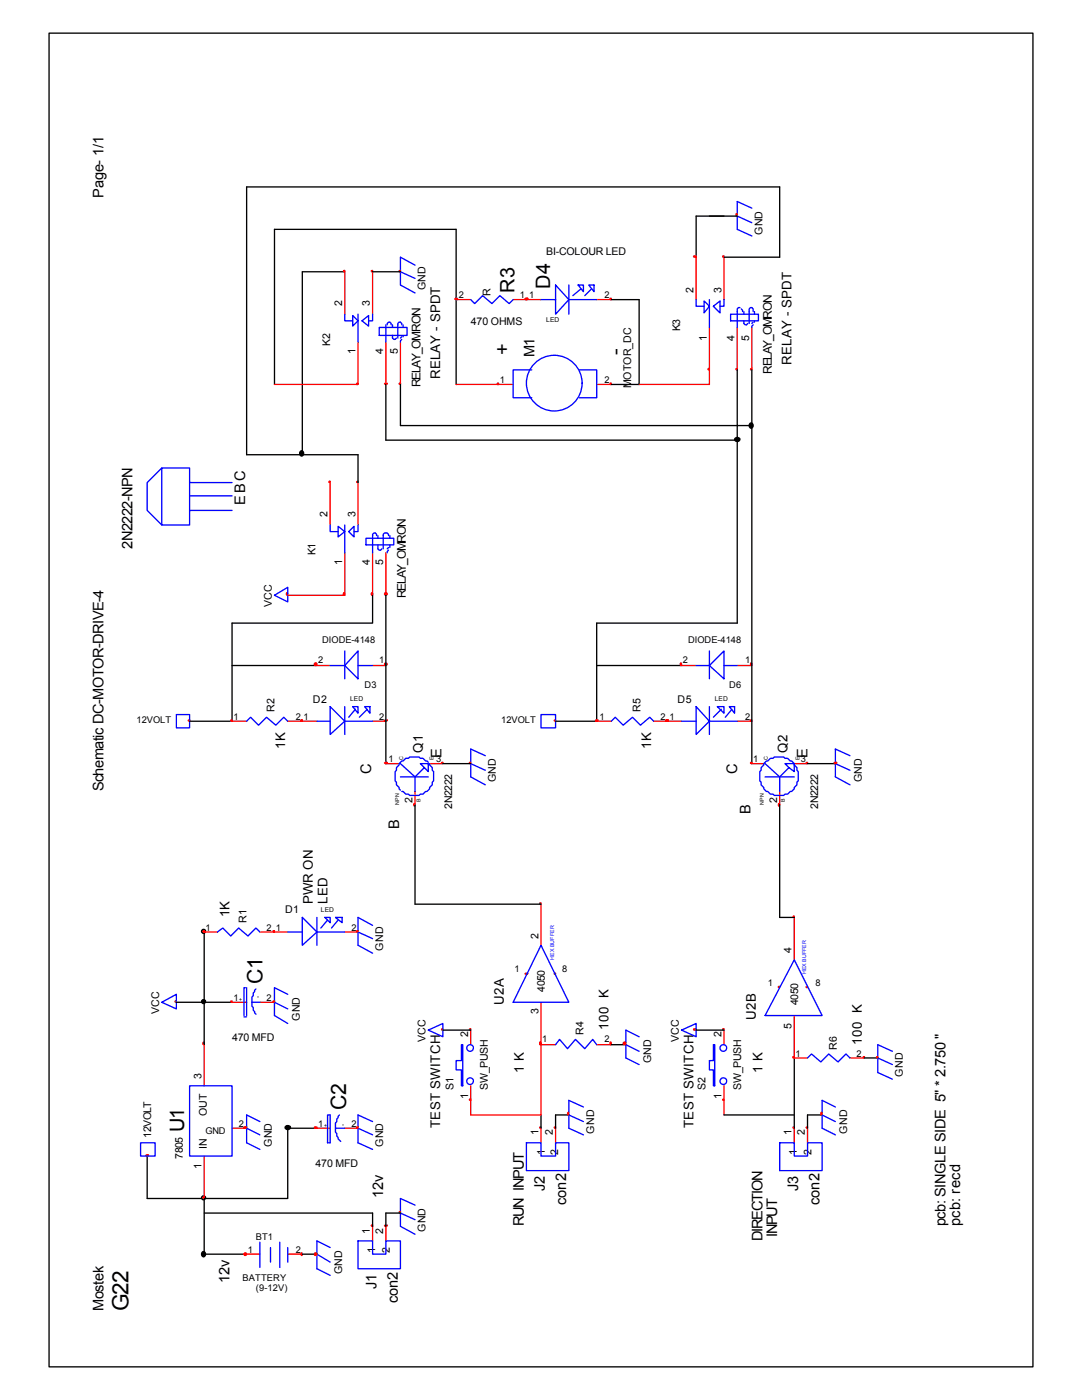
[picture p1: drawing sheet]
<svg xmlns="http://www.w3.org/2000/svg" width="216mm" height="279mm" viewBox="0 0 216 279" stroke-linecap="round" stroke-linejoin="round" font-family="sans-serif">
<g fill="none" stroke="#000" stroke-width=".26">
<path d="M9.8 6.6h196.3v266.2h-196.3zM68.8 54.2h-8.5v36.6M74.3 54.2h5.6M122 59.8h5.5v16.9h-5.5M144.5 51.3h11.1v-14h-106.4v53.5h22.2v5.5M147.1 43.1h-8.2v8.2M54.8 76.7v-30.9h36.2v30.9M77 76.7v11.1h70.1M147.1 73.8v50.6h-28v19.5h-8.2M150 73.8v11.1h-70.1v-8.2M150 84.9v67.5M74.3 118.8v5.6h-28v19.5h-8.5"/>
<path d="M77 118.8v33.6M46.3 132.8h16.9M119.1 132.8h16.9M88.4 152.4h5.5M161.1 152.4h5.6M82.8 160.6v19.8h25.1M155.6 160.6v22.5h2.9M40.7 186v14h-5.5M46.3 200h-5.6v8.5M88.4 205.6h5.5M122 208.5h2.9M138.9 205.6h5.6"/>
<path d="M158.5 211.1v14.1M172.5 211.1h2.7M29.4 230.7v8.5h11.3M40.7 239.2v11.1h8.5M63.2 225.2h-5.8v14h-16.7M107.9 222.5v2.7M113.5 222.5h-2.6v2.7M144.5 222.5h14M164 222.5h-2.9v2.7M40.7 242.1h33.6v2.6M60.3 250.3h2.9M79.9 242.1h-2.9v2.6"/>
</g>
<g fill="#f00" stroke="#f00" stroke-width=".26">
<path d="M29.2 230.5h.4v.1l-.2 .1-.3-.1z"/>
<path d="M35 199.8h.2v.2h-.2z"/>
<path d="M37.6 143.7h.2v.2h-.2z"/>
<path d="M40.5 239l.2-.1v.2h-.2z"/>
<path d="M48.8 224.9h.4v.1l-.3 .2-.2-.2z"/>
<path d="M40.5 208h.1l.1 .2-.1 .3z"/>
<path d="M40.5 185.8l.2-.1v.3h-.2z"/>
<path d="M54.5 185.8l.3-.1-.1 .3h-.2z"/>
<path d="M46.1 199.8h.2v.2h-.2z"/>
<path d="M54.5 199.8h.3l-.1 .2h-.2z"/>
<path d="M46.1 143.7h.2v.2h-.2z"/>
<path d="M60.1 143.7h.2v.2h-.2z"/>
<path d="M60.1 250.1l.1-.1 .1 .3-.1 .3z"/>
<path d="M71.2 185.8l.2-.1v.3h-.2z"/>
<path d="M57.2 118.3h.1l.1 .2-.1 .3z"/>
<path d="M76.8 143.7h.5v.1l-.3 .1-.3-.1z"/>
<path d="M62.8 224.9h.4v.1l-.2 .2-.3-.2z"/>
<path d="M71.2 224.9h.2v.2h-.2z"/>
<path d="M68.6 118.3h.1l.1 .2-.1 .3z"/>
<path d="M65.7 96.1l.2-.1-.1 .3h-.1z"/>
<path d="M71.2 96.1l.2-.1v.3h-.2z"/>
<path d="M74.1 118.3h.1l.1 .2-.1 .3z"/>
<path d="M71.2 76.5h.2v.2h-.2z"/>
<path d="M68.6 54h.2v.2h-.2z"/>
<path d="M74.1 54h.2v.2h-.2z"/>
<path d="M76.8 76.5h.5v.1l-.3 .1-.3-.1z"/>
<path d="M79.7 76.5h.2v.2h-.2z"/>
<path d="M74.1 244.5h.2v.2h-.2z"/>
<path d="M76.8 244.5h.5v.1l-.3 .1-.3-.1z"/>
<path d="M79.7 241.9l.2-.1v.3h-.2z"/>
<path d="M76.8 152.2l.5-.1v.2l-.3 .1-.3-.1z"/>
<path d="M82.6 160.4l.1-.1 .1 .3-.1 .3z"/>
<path d="M88.1 152.2l.3-.1-.1 .3h-.2z"/>
<path d="M79.7 54h.2v.2h-.2z"/>
<path d="M88.1 205.4l.3-.1-.1 .2h-.2z"/>
<path d="M93.7 219.4l.2-.1v.3h-.2z"/>
<path d="M93.7 205.4l.2-.1v.2h-.2z"/>
<path d="M93.7 152.2l.2-.1v.3h-.2z"/>
<path d="M99.3 76.5h.2l-.1 .2h-.1z"/>
<path d="M121.7 76.5h.3l-.1 .2h-.2z"/>
<path d="M104.9 59.6l.4-.1v.2l-.3 .1-.2-.1z"/>
<path d="M90.8 59.6l.5-.1v.2l-.3 .1-.2-.1z"/>
<path d="M107.7 224.9h.2v.2h-.2z"/>
<path d="M110.6 224.9h.3l-.1 .2h-.2z"/>
<path d="M107.7 208h.1l.1 .2-.1 .3z"/>
<path d="M107.7 180.2h.2v.2h-.2z"/>
<path d="M104.9 194.2h.4v.1l-.3 .2-.2-.2z"/>
<path d="M110.6 194.2h.3l-.1 .2h-.2z"/>
<path d="M121.7 59.6l.3-.1-.1 .3h-.2z"/>
<path d="M121.7 208h.1l.2 .2-.2 .3z"/>
<path d="M110.6 143.7h.3l-.1 .2h-.2z"/>
<path d="M113.3 222.1l.1-.1 .1 .2-.1 .3z"/>
<path d="M118.9 143.7h.4v.1l-.2 .1-.3-.1z"/>
<path d="M132.9 143.7h.4v.1l-.2 .1-.3-.1z"/>
<path d="M149.8 143.7h.2v.2h-.2z"/>
<path d="M138.5 205.4l.4-.1v.1l-.3 .2-.2-.2z"/>
<path d="M141.3 73.6h.3l-.1 .2h-.2z"/>
<path d="M138.5 51.1h.4v.1l-.3 .1-.2-.1z"/>
<path d="M144.2 51.1h.3l-.1 .2h-.2z"/>
<path d="M146.9 73.6h.2v.2h-.2z"/>
<path d="M149.8 73.6h.2v.2h-.2z"/>
<path d="M144.2 219.4l.3-.1-.1 .3h-.2z"/>
<path d="M144.2 205.4l.3-.1-.1 .2h-.2z"/>
<path d="M149.8 132.4l.1-.1 .1 .3-.1 .2z"/>
<path d="M135.8 132.4l.1-.1 .1 .3-.1 .2z"/>
<path d="M146.9 42.7l.1-.1 .1 .3-.1 .2z"/>
<path d="M149.8 152.2l.2-.1v.3h-.2z"/>
<path d="M155.3 160.4l.1-.1 .2 .3-.2 .3z"/>
<path d="M160.9 152.2l.2-.1v.3h-.2z"/>
<path d="M158.3 224.9h.2l-.1 .2h-.1z"/>
<path d="M160.9 224.9h.2v.2h-.2z"/>
<path d="M158.3 210.9h.2l-.1 .2h-.1z"/>
<path d="M158.3 182.9l.2-.1-.1 .3h-.1z"/>
<path d="M155.3 196.9l.3-.1-.1 .3h-.2z"/>
<path d="M160.9 196.9l.2-.1v.3h-.2z"/>
<path d="M172.3 210.9h.2v.2h-.2z"/>
<path d="M163.8 222.1l.1-.1 .1 .2-.1 .3z"/>
<path d="M166.5 152.2l.5-.1v.2l-.3 .1-.3-.1z"/>
<path d="M174.9 210.9h.3l-.1 .2h-.2z"/>
<circle cx="48.9" cy="250.3" r=".26"/>
<circle cx="63" cy="250.3" r=".26"/>
<circle cx="77" cy="118.5" r=".26"/>
<circle cx="77" cy="132.6" r=".26"/>
<circle cx="63" cy="132.6" r=".26"/>
<circle cx="124.6" cy="208.2" r=".26"/>
</g>
<g fill="none" stroke="#00f" stroke-width=".26">
<path d="M79.9 54.2l2.9 1.4M82.8 52.9l-2.9-1.6v5.6l2.9 1.6M93.9 59.8l.8 .8 1.6-1.6 1.9 1.6 1.5-1.6 1.9 1.6 .8-.8M107.9 59.8h3M110.9 56.9l2.6 2.9-2.6 2.9zM113.5 56.9v5.8M113.5 59.8h5.6M115.4 56.9h1v1.3zM115.9 57.7l-1.6 1.3M117.5 56.9h1v1.3zM118 57.7l-1.3 1.3M138.9 59.8v1.3h1.6"/>
<path d="M141.6 59.8v5.6M144.5 59.8v1.3h-.8M147.1 43.1l2.9 1.3M150 41.5l-2.9-1.3v5.6l2.9 1.3M68.8 62.7v1.3h1.6M70.4 63l1 1-1 1.1zM71.4 62.7v5.6M72.2 64l1.4-1v2.1zM74.3 62.7v1.3h-.7M75.7 65.4h5.5v1.5h-5.5zM77 64.8v3.5M77.3 64.8v-.2l.2-.3h.3l.3 .3v.2"/>
<path d="M78.3 66.9v.6l.3 .2h.2l.3-.2M78.3 64.8v.6M80.2 64.8v-.2l-.3-.3h-.3l-.2 .3v2.9M80.2 67.7l-.3 .3v.3M80.2 67.2l-.3 .3M80.4 64.8v.6M80.4 66.9v.3M106.1 73.8h-3.7v5.6h3.7M115.6 73.8h3.5v5.6h-3.5M140.5 60.1l1.1 1-1.1 1.3zM142.3 61.1l1.4-1v2.3zM145.8 62.7h5.5v1.3h-5.5z"/>
<path d="M147.6 61.4h-.2l-.3 .2v3.8M147.9 61.6l.3 .3v.3M148.4 64v.6l.3 .2h.3l.2-.2M148.4 62.2v.5M150.3 62.2v-.6l-.3-.2h-.2l-.3 .2v3M150.3 64.8l-.3 .3v.3M150.3 64.3l-.3 .3M150.5 62.2v.5M150.5 64v.3M32.3 93.4l-2.9 2.9v5.6l2.9 2.9M32.3 93.4h5.5v11.4h-5.5zM37.8 99h8.5"/>
<path d="M37.8 96.3h8.5M37.8 101.9h8.5M54.8 118.8l2.6-1.6v2.9zM65.9 104.8v1.3h1.6M67.5 105l1.3 1.1-1.3 1.1zM68.8 104.8v5.5M69.6 106.1l1-1.1v2.2zM71.4 104.8v1.3h-.8M73 107.4h5.6v1.3h-5.6zM75.1 106.9v-.3l-.2-.2h-.3l-.3 .2v3.7M75.4 108.7v.8l.3 .3h.2l.3-.3M75.4 106.9v.5"/>
<path d="M77.5 106.9v-.3a.66 .66 0 0 0-1 0v2.9M77.5 109.8l-.2 .3v.2M77.5 109.3l-.2 .2M77.8 106.9v.5M77.8 108.7v.6M65.9 132.8h2.9M68.8 129.9v5.6M71.4 129.9v5.6l-2.6-2.7zM71.4 132.8h2.9M138.9 132.8h2.7M141.6 132.8l2.9-2.9v5.6zM141.6 129.9v5.6"/>
<path d="M144.5 132.8h2.6M35.2 142.6h2.6v2.7h-2.6zM49.2 143.9l.8-.8 1.6 1.6 1.6-1.6 1.8 1.6 1.6-1.6 .8 .8M63.2 143.9h2.7M65.9 141l2.9 2.9-2.9 2.7zM68.8 141v5.6M68.8 143.9h5.5M70.4 141h1v1.3zM70.9 141.6l-1.3 1.5M72.8 141h1v1.3zM73.3 141.6l-1.6 1.5M79.9 152.4l2.9 2.6 1.9-1.8-.8-.8h1.6v1.6l-.8-.8"/>
<path d="M79.9 155h5.6M82.8 155v3M85.5 152.1l-.3-.2h-.3l-.5-.6h-.5l-.3-.2h-1.8l-.3 .2h-.5l-1.4 1.1v.3l-.5 .5v.5l-.3 .3v1.8l.3 .3v.5l.5 .6v.2l.3 .3M85.7 152.4v.3l.6 .5v.5l.2 .3v1.8l-.2 .3v.5l-.6 .6v.2l-1.3 1.1h-.5l-.3 .3h-1.8l-.3-.3h-.5l-.6-.5h-.2M93.9 152.4l2.9 1.3M96.8 150.8l-2.9-1.3v5.5l2.9 1.6M107.9 142.6h3v2.7h-3zM122 143.9l.8-.8 1.6 1.6 1.8-1.6 1.6 1.6 1.8-1.6 .8 .8M136 143.9h2.9M138.9 141l2.7 2.9-2.7 2.7zM141.6 143.9h5.5M141.6 141v5.6"/>
<path d="M143.1 141h1.4v1.3zM143.9 141.6l-1.6 1.5M145.5 141h1.1v1.3zM146 141.6l-1.3 1.5M152.4 152.4l1.3-1.1h.6l.2-.2h1.9l.2 .2h.6l.5 .6h.3l1 1.3v.5l.3 .3v1.8l-.3 .3v.5l-.5 .6v.2l-1.3 1.1h-.6l-.2 .3h-1.9l-.2-.3h-.6l-.5-.5h-.3l-1-1.4v-.5l-.3-.3v-1.8l.3-.3v-.5l.5-.5zM152.7 152.4l2.9 2.6 1.8-1.8-.8-.8h1.9v1.6l-1.1-.8M152.7 155h5.8M155.6 155v3M166.7 152.4l2.9 1.3M169.6 150.8l-2.9-1.3v5.5l2.9 1.6M43.4 186l1-.8 1.6 1.6 1.6-1.6 1.9 1.6 1.6-1.6 .8 .8M48.9 197.1h-.2v5.6"/>
<path d="M49.2 197.1v5.6M51.1 197.4l-.3 .2v.3l-.3 .3v.5l-.2 .3v1M57.4 198.4l-2.6-1.3v5.6l2.6 1.6M57.4 186h2.9M60.3 183.1l2.9 2.9-2.9 2.6zM63.2 183.1v5.5M63.2 186h5.6M64.8 183.1h1.1v1zM65.4 183.6l-1.4 1.6M66.9 183.1h1.4v1zM67.5 183.6l-1.4 1.6M71.4 186l2.9 1.3"/>
<path d="M74.3 184.7l-2.9-1.6v5.5l2.9 1.6M107.9 188.6l5.6 11.4h-11.1zM158.5 191.6l5.5 11.1h-11.3zM32.3 200l2.9-1.6v2.9zM37.8 216.7h8.5v14h-8.5zM48.7 202.9h.5M50.3 200v.8l.2 .3v.5l.6 .8M50.3 200h1.6M54.8 200l2.6 1.3M85.5 205.6l2.9-1.3v2.6zM92.1 208.5h.2v8.2h-.2v-3.2h-1.1v-1.8h1.1zM94.5 215.6a.66 .66 0 0 0-1.1-.5 .66 .66 0 0 0 0 1.2 .66 .66 0 0 0 1.1-.5"/>
<path d="M94.5 209a.66 .66 0 0 0-1.1-.5 .66 .66 0 0 0 0 1.2 .66 .66 0 0 0 1.1-.5M110.9 208.5l.8-1.1 1.5 1.9 1.6-1.9 1.9 1.9 1.6-1.9 .8 1.1M124.9 208.5l2.6 1.3M127.5 206.9l-2.6-1.3v5.5l2.6 1.4M136 205.6l2.9-1.3v2.6zM142.3 208.5h.3v8.2h-.3v-3.2h-.7v-1.8h.7zM145 215.6a.66 .66 0 0 0-1-.5 .66 .66 0 0 0 0 1.2 .66 .66 0 0 0 1-.5M145 209a.66 .66 0 0 0-1-.5 .66 .66 0 0 0 0 1.2 .66 .66 0 0 0 1-.5M161.1 211.1l.8-.8 1.9 1.6 1.6-1.6 1.8 1.6 1.6-1.6 .8 .8M175.2 211.1l2.9 1.4M178.1 209.8l-2.9-1.3v5.5l2.9 1.4M28 228.1h3v2.6h-3z"/>
<path d="M49.2 225.2l2.7 1.3M51.9 223.8l-2.7-1.3v5.6l2.7 1.3M65.4 222.5h.5v5.6h-.5zM66.9 225.2v.8l.3 .2v.5l.3 .3v.3l.5 .5M66.9 225.2h1.9M67.7 222.5l-.5 .8v.5l-.3 .3v1.1M71.4 225.2l2.9 1.3M74.3 223.8l-2.9-1.3v5.6l2.9 1.3M105 228.1h2.9v2.6h3v-2.6h2.6v5.5h-8.5zM113.5 222.5l2.9 1.3M116.4 220.9l-2.9-1.3v5.6l2.9 1.3M155.6 228.1h2.9v2.6h2.6v-2.6h2.9v5.5h-8.4z"/>
<path d="M164 222.5l2.7 1.3M166.7 220.9l-2.7-1.3v5.6l2.7 1.3M51.9 247.9v5M54 249v2.9M55.8 247.9v5M57.4 249v2.9M63.2 250.3l2.7 1.6M65.9 249l-2.7-1.4v5.6l2.7 1.3M71.4 247.6h2.9v2.7h2.7v-2.7h2.9v5.6h-8.5zM79.9 242.1l2.9 1.3M82.8 240.5l-2.9-1.3v5.5l2.9 1.6"/>
<circle cx="110.6" cy="76.5" r="5.6"/>
</g>
<g fill="#000" stroke="#000" stroke-width=".26">
<path d="M60 90a.47 .47 0 0 1 .6 .5 .47 .47 0 0 1-.6 .4 .63 .63 0 0 1 0-.9zM146.7 87.5a.5 .5 0 0 1 .6-.2 .5 .5 0 0 1 .3 .6 .5 .5 0 0 1-.7 .2 .5 .5 0 0 1-.2-.6zM149.7 84.5a.47 .47 0 0 1 .6 .4 .47 .47 0 0 1-.6 .5 .63 .63 0 0 1 0-.9zM57 224.8a.5 .5 0 0 1 .6-.2 .5 .5 0 0 1 .3 .6 .5 .5 0 0 1-.7 .2 .5 .5 0 0 1-.2-.6zM40.4 249.8a.47 .47 0 0 1 .6 .5 .47 .47 0 0 1-.6 .5 .63 .63 0 0 1 0-1z"/>
<circle cx="40.6" cy="199.9" r=".4"/>
<circle cx="40.6" cy="185.9" r=".4"/>
<circle cx="40.6" cy="239.1" r=".4"/>
</g>
<g fill="none" stroke="#f00" stroke-width=".26">
<path d="M68.8 54.2v8.5M74.3 54.2v8.5M91 59.8h2.9M102.4 59.8h5.5M119.1 59.8h2.9M138.9 51.3v8.5M144.5 51.3v8.5M71.4 68.3v8.4h-16.6M77 68.3v8.4M79.9 68.3v8.4M91 76.7h11.4M119.1 76.7h2.9"/>
<path d="M141.6 65.4v11.3h-14.1M147.1 65.4v8.4M150 65.4v8.4M65.9 96.3v8.5M71.4 96.3v8.5M68.8 110.3v8.5h-11.4M74.3 110.3v8.5M77 110.3v8.5M63.2 132.8h2.7M74.3 132.8h2.7M136 132.8h2.9M147.1 132.8h2.9"/>
<path d="M46.3 143.9h2.9M57.4 143.9h5.8M74.3 143.9h2.7M77 152.4h2.9M82.8 158v2.6M85.5 152.4h2.9M119.1 143.9h2.9M130.4 143.9h5.6M147.1 143.9h2.9M150 152.4h2.7M155.6 158v2.6M158.5 152.4h2.6"/>
<path d="M40.7 186h2.7M51.9 186h5.5M68.8 186h2.6M107.9 180.4v8.2M158.5 183.1v8.5M40.7 208.5v8.2M46.3 200h2.9M51.9 200h2.9M93.9 205.6v2.9M107.9 208.5v14h-14v-5.8M107.9 200v8.5M107.9 208.5h3"/>
<path d="M119.1 208.5h2.9M144.5 205.6v2.9M144.5 216.7v5.8M158.5 202.7v8.4h2.6M169.6 211.1h2.9M40.7 230.7v8.5M46.3 225.2h2.9M63.2 225.2h2.7M68.8 225.2h2.6M107.9 225.2v2.9M110.9 225.2v2.9M158.5 225.2v2.9"/>
<path d="M161.1 225.2v2.9M49.2 250.3h2.7M57.4 250.3h2.9M74.3 244.7v2.9M77 244.7v2.9"/>
</g>
<text font-size="4.5" x="25.7" y="261.7" transform="rotate(-90 25.7 261.7)">G22</text>
<g font-size="4.2">
<text x="52.4" y="196.3" transform="rotate(-90 52.4 196.3)">C1</text>
<text x="69.1" y="221.5" transform="rotate(-90 69.1 221.5)">C2</text>
</g>
<g font-size="4">
<text x="102.7" y="58.5" transform="rotate(-90 102.7 58.5)">R3</text>
<text x="109.8" y="57.7" transform="rotate(-90 109.8 57.7)">D4</text>
<text x="101.6" y="70.9" transform="rotate(-90 101.6 70.9)">+</text>
<text x="124.1" y="70.9" transform="rotate(-90 124.1 70.9)">-</text>
<text x="36.8" y="226" transform="rotate(-90 36.8 226)">U1</text>
</g>
<g font-size="2.9">
<text x="20.6" y="39.4" transform="rotate(-90 20.6 39.4)">Page- 1/1</text>
<text x="106.6" y="71.2" transform="rotate(-90 106.6 71.2)">M1</text>
<text x="48.9" y="100.8" transform="rotate(-90 48.9 100.8)">E B C</text>
<text x="26.5" y="109.5" transform="rotate(-90 26.5 109.5)">2N2222-NPN</text>
<text x="74.1" y="154.5" transform="rotate(-90 74.1 154.5)">C</text>
<text x="88.1" y="151.3" transform="rotate(-90 88.1 151.3)">E</text>
<text x="147.1" y="154.5" transform="rotate(-90 147.1 154.5)">C</text>
<text x="161.1" y="151.3" transform="rotate(-90 161.1 151.3)">E</text>
<text x="20.6" y="158" transform="rotate(-90 20.6 158)">Schematic DC-MOTOR-DRIVE-4</text>
<text x="79.6" y="165.4" transform="rotate(-90 79.6 165.4)">B</text>
<text x="149.8" y="162.5" transform="rotate(-90 149.8 162.5)">B</text>
<text x="76.5" y="239.2" transform="rotate(-90 76.5 239.2)">12v</text>
<text x="108.7" y="237.6" transform="rotate(-90 108.7 237.6)">J2</text>
<text x="159.3" y="237.6" transform="rotate(-90 159.3 237.6)">J3</text>
<text x="104.5" y="244.7" transform="rotate(-90 104.5 244.7)">RUN INPUT</text>
<text x="113" y="240.5" transform="rotate(-90 113 240.5)">con2</text>
<text x="163.5" y="240.5" transform="rotate(-90 163.5 240.5)">con2</text>
<text x="188.6" y="244.7" transform="rotate(-90 188.6 244.7)">pcb: SINGLE SIDE 5&quot; * 2.750 &quot;</text>
<text x="191.6" y="244.7" transform="rotate(-90 191.6 244.7)">pcb: recd</text>
<text x="152.1" y="247.6" transform="rotate(-90 152.1 247.6)">DIRECTION</text>
<text x="155" y="246.9" transform="rotate(-90 155 246.9)">INPUT</text>
<text x="45.8" y="256.1" transform="rotate(-90 45.8 256.1)">12v</text>
<text x="75.1" y="257.2" transform="rotate(-90 75.1 257.2)">J1</text>
<text x="20.6" y="261.7" transform="rotate(-90 20.6 261.7)">Mostek</text>
<text x="79.4" y="260.1" transform="rotate(-90 79.4 260.1)">con2</text>
</g>
<g font-size="2.6">
<text x="87.8" y="75.7" transform="rotate(-90 87.8 75.7)">RELAY - SPDT</text>
<text x="158" y="72.8" transform="rotate(-90 158 72.8)">RELAY - SPDT</text>
<text x="56.9" y="149.5" transform="rotate(-90 56.9 149.5)">1K</text>
<text x="129.9" y="149.5" transform="rotate(-90 129.9 149.5)">1K</text>
<text x="84.4" y="150.3" transform="rotate(-90 84.4 150.3)">Q1</text>
<text x="157.2" y="150.3" transform="rotate(-90 157.2 150.3)">Q2</text>
<text x="45.8" y="183.1" transform="rotate(-90 45.8 183.1)">1K</text>
<text x="62.4" y="180.4" transform="rotate(-90 62.4 180.4)">PWR ON</text>
<text x="65.4" y="180.4" transform="rotate(-90 65.4 180.4)">LED</text>
<text x="100.5" y="200.6" transform="rotate(-90 100.5 200.6)">U2A</text>
<text x="150.8" y="203.5" transform="rotate(-90 150.8 203.5)">U2B</text>
<text x="121.4" y="205.6" transform="rotate(-90 121.4 205.6)">100 K</text>
<text x="172" y="208.5" transform="rotate(-90 172 208.5)">100 K</text>
<text x="104.5" y="214" transform="rotate(-90 104.5 214)">1 K</text>
<text x="152.1" y="214" transform="rotate(-90 152.1 214)">1 K</text>
<text x="87.8" y="225.2" transform="rotate(-90 87.8 225.2)">TEST SWITCH</text>
<text x="138.4" y="225.2" transform="rotate(-90 138.4 225.2)">TEST SWITCH</text>
</g>
<g font-size="2.4">
<text x="83.9" y="77.3" transform="rotate(-90 83.9 77.3)">RELAY_OMRON</text>
<text x="154" y="74.6" transform="rotate(-90 154 74.6)">RELAY_OMRON</text>
<text x="81" y="119.3" transform="rotate(-90 81 119.3)">RELAY_OMRON</text>
</g>
<g font-size="2.1">
<text x="152.1" y="46.8" transform="rotate(-90 152.1 46.8)">GND</text>
<text x="109" y="50.8">BI-COLOUR LED</text>
<text x="84.9" y="57.9" transform="rotate(-90 84.9 57.9)">GND</text>
<text x="97.9" y="59" transform="rotate(-90 97.9 59)">R</text>
<text x="138.4" y="58.5" transform="rotate(-90 138.4 58.5)">2</text>
<text x="143.9" y="58.5" transform="rotate(-90 143.9 58.5)">3</text>
<text x="68.3" y="61.1" transform="rotate(-90 68.3 61.1)">2</text>
<text x="73.8" y="61.1" transform="rotate(-90 73.8 61.1)">3</text>
<text x="93.9" y="64.8">470 OHMS</text>
<text x="65.9" y="69.1" transform="rotate(-90 65.9 69.1)">K2</text>
<text x="70.9" y="70.6" transform="rotate(-90 70.9 70.6)">1</text>
<text x="76.5" y="70.6" transform="rotate(-90 76.5 70.6)">4</text>
<text x="79.4" y="70.6" transform="rotate(-90 79.4 70.6)">5</text>
<text x="135.7" y="66.1" transform="rotate(-90 135.7 66.1)">K3</text>
<text x="141" y="68" transform="rotate(-90 141 68)">1</text>
<text x="146.6" y="68" transform="rotate(-90 146.6 68)">4</text>
<text x="149.5" y="68" transform="rotate(-90 149.5 68)">5</text>
<text x="125.9" y="77.5" transform="rotate(-90 125.9 77.5)">MOTOR_DC</text>
<text x="65.4" y="103.2" transform="rotate(-90 65.4 103.2)">2</text>
<text x="70.9" y="103.2" transform="rotate(-90 70.9 103.2)">3</text>
<text x="63" y="110.9" transform="rotate(-90 63 110.9)">K1</text>
<text x="68.3" y="112.7" transform="rotate(-90 68.3 112.7)">1</text>
<text x="73.8" y="112.7" transform="rotate(-90 73.8 112.7)">4</text>
<text x="76.5" y="112.7" transform="rotate(-90 76.5 112.7)">5</text>
<text x="54.2" y="121.2" transform="rotate(-90 54.2 121.2)">VCC</text>
<text x="54.8" y="142.1" transform="rotate(-90 54.8 142.1)">R2</text>
<text x="62.4" y="140.2">D2</text>
<text x="127.8" y="142.1" transform="rotate(-90 127.8 142.1)">R5</text>
<text x="135.2" y="140.2">D5</text>
<text x="82.3" y="160.3" transform="rotate(-90 82.3 160.3)">2</text>
<text x="90.2" y="161.4" transform="rotate(-90 90.2 161.4)">2N2222</text>
<text x="99" y="156.1" transform="rotate(-90 99 156.1)">GND</text>
<text x="155" y="160.3" transform="rotate(-90 155 160.3)">2</text>
<text x="163.2" y="161.4" transform="rotate(-90 163.2 161.4)">2N2222</text>
<text x="172" y="156.1" transform="rotate(-90 172 156.1)">GND</text>
<text x="49.2" y="184.1" transform="rotate(-90 49.2 184.1)">R1</text>
<text x="56.9" y="182.3">D1</text>
<text x="76.5" y="189.7" transform="rotate(-90 76.5 189.7)">GND</text>
<text x="107.4" y="187.3" transform="rotate(-90 107.4 187.3)">2</text>
<text x="158" y="190.2" transform="rotate(-90 158 190.2)">4</text>
<text x="108.7" y="197.9" transform="rotate(-90 108.7 197.9)">4050</text>
<text x="31.7" y="202.4" transform="rotate(-90 31.7 202.4)">VCC</text>
<text x="59.8" y="203.7" transform="rotate(-90 59.8 203.7)">GND</text>
<text x="107.4" y="202.4" transform="rotate(-90 107.4 202.4)">3</text>
<text x="159.3" y="200.6" transform="rotate(-90 159.3 200.6)">4050</text>
<text x="46.3" y="207.7">470 MFD</text>
<text x="84.9" y="208" transform="rotate(-90 84.9 208)">VCC</text>
<text x="93.4" y="206.9" transform="rotate(-90 93.4 206.9)">2</text>
<text x="116.4" y="206.6" transform="rotate(-90 116.4 206.6)">R4</text>
<text x="135.5" y="208" transform="rotate(-90 135.5 208)">VCC</text>
<text x="143.9" y="206.9" transform="rotate(-90 143.9 206.9)">2</text>
<text x="158" y="205.3" transform="rotate(-90 158 205.3)">5</text>
<text x="167" y="209.5" transform="rotate(-90 167 209.5)">R6</text>
<text x="40.2" y="215.4" transform="rotate(-90 40.2 215.4)">3</text>
<text x="129.9" y="212.2" transform="rotate(-90 129.9 212.2)">GND</text>
<text x="180.2" y="214.8" transform="rotate(-90 180.2 214.8)">GND</text>
<text x="90.5" y="217.5" transform="rotate(-90 90.5 217.5)">S1</text>
<text x="93.4" y="219.3" transform="rotate(-90 93.4 219.3)">1</text>
<text x="97.4" y="217.5" transform="rotate(-90 97.4 217.5)">SW_PUSH</text>
<text x="140.8" y="217.5" transform="rotate(-90 140.8 217.5)">S2</text>
<text x="143.9" y="219.3" transform="rotate(-90 143.9 219.3)">1</text>
<text x="147.9" y="217.5" transform="rotate(-90 147.9 217.5)">SW_PUSH</text>
<text x="30.2" y="227" transform="rotate(-90 30.2 227)">12VOLT</text>
<text x="41.3" y="222.8" transform="rotate(-90 41.3 222.8)">OUT</text>
<text x="107.4" y="226.5" transform="rotate(-90 107.4 226.5)">1</text>
<text x="110.3" y="226.5" transform="rotate(-90 110.3 226.5)">2</text>
<text x="118.5" y="226.2" transform="rotate(-90 118.5 226.2)">GND</text>
<text x="158" y="226.5" transform="rotate(-90 158 226.5)">1</text>
<text x="160.6" y="226.5" transform="rotate(-90 160.6 226.5)">2</text>
<text x="169.1" y="226.2" transform="rotate(-90 169.1 226.2)">GND</text>
<text x="36.5" y="231.2" transform="rotate(-90 36.5 231.2)">7805</text>
<text x="40.2" y="233.4" transform="rotate(-90 40.2 233.4)">1</text>
<text x="41.3" y="229.4" transform="rotate(-90 41.3 229.4)">IN</text>
<text x="54.2" y="228.9" transform="rotate(-90 54.2 228.9)">GND</text>
<text x="63" y="232.8">470 MFD</text>
<text x="76.5" y="228.9" transform="rotate(-90 76.5 228.9)">GND</text>
<text x="108.7" y="230.5" transform="rotate(-90 108.7 230.5)">1</text>
<text x="111.4" y="230.5" transform="rotate(-90 111.4 230.5)">2</text>
<text x="159" y="230.5" transform="rotate(-90 159 230.5)">1</text>
<text x="161.9" y="230.5" transform="rotate(-90 161.9 230.5)">2</text>
<text x="84.9" y="245.8" transform="rotate(-90 84.9 245.8)">GND</text>
<text x="73.8" y="246.3" transform="rotate(-90 73.8 246.3)">1</text>
<text x="74.9" y="250" transform="rotate(-90 74.9 250)">1</text>
<text x="76.5" y="246.3" transform="rotate(-90 76.5 246.3)">2</text>
<text x="77.8" y="250" transform="rotate(-90 77.8 250)">2</text>
<text x="68.3" y="254.3" transform="rotate(-90 68.3 254.3)">GND</text>
</g>
<g font-size="1.9">
<text x="91.5" y="59.5">2</text>
<text x="103.7" y="59.5">1</text>
<text x="105.6" y="59.5">1</text>
<text x="120.6" y="59.5">2</text>
<text x="99.7" y="76.5">1</text>
<text x="120.6" y="76.5">2</text>
<text x="64.3" y="128.3">DIODE-4148</text>
<text x="137.3" y="128.3">DIODE-4148</text>
<text x="63.5" y="132.3">2</text>
<text x="72.8" y="137.3">D3</text>
<text x="75.7" y="132.3">1</text>
<text x="136.3" y="132.3">2</text>
<text x="145.5" y="137.3">D6</text>
<text x="148.7" y="132.3">1</text>
<text x="46.6" y="143.7">1</text>
<text x="59" y="143.7">2</text>
<text x="60.6" y="143.7">1</text>
<text x="75.7" y="143.7">2</text>
<text x="119.6" y="143.7">1</text>
<text x="131.8" y="143.7">2</text>
<text x="133.6" y="143.7">1</text>
<text x="148.7" y="143.7">2</text>
<text x="27.3" y="144.2">12VOLT</text>
<text x="100" y="144.2">12VOLT</text>
<text x="77.5" y="152.1">1</text>
<text x="87" y="152.1">3</text>
<text x="150.3" y="152.1">1</text>
<text x="159.8" y="152.1">3</text>
<text x="41" y="185.7">1</text>
<text x="53.2" y="185.7">2</text>
<text x="55" y="185.7">1</text>
<text x="70.1" y="185.7">2</text>
<text x="102.7" y="193.9">1</text>
<text x="112.2" y="193.9">8</text>
<text x="153.2" y="196.8">1</text>
<text x="162.7" y="196.8">8</text>
<text x="46.6" y="199.8">1</text>
<text x="53.2" y="199.8">2</text>
<text x="108.2" y="208">1</text>
<text x="120.6" y="208">2</text>
<text x="158.7" y="210.9">1</text>
<text x="170.9" y="210.9">2</text>
<text x="41" y="226.2">GND</text>
<text x="47.6" y="224.9">2</text>
<text x="63.5" y="224.9">1</text>
<text x="70.1" y="224.9">2</text>
<text x="49.5" y="250">1</text>
<text x="51.1" y="247.4">BT1</text>
<text x="59" y="250">2</text>
<text x="48.4" y="255.6">BATTERY</text>
<text x="51.1" y="257.7">(9-12V)</text>
</g>
<g font-size="1.3">
<text x="109" y="64.3">LED</text>
<text x="69.8" y="140">LED</text>
<text x="142.6" y="140">LED</text>
<text x="64" y="182">LED</text>
<text x="51.9" y="199.2" transform="rotate(-90 51.9 199.2)">-</text>
<text x="68.8" y="224.6" transform="rotate(-90 68.8 224.6)">-</text>
</g>
<g font-size="1.1">
<text x="80.4" y="151.6" transform="rotate(-90 80.4 151.6)">C</text>
<text x="86.5" y="151.6" transform="rotate(-90 86.5 151.6)">E</text>
<text x="153.2" y="151.6" transform="rotate(-90 153.2 151.6)">C</text>
<text x="159.5" y="151.6" transform="rotate(-90 159.5 151.6)">E</text>
<text x="79.6" y="160.6" transform="rotate(-90 79.6 160.6)">NPN</text>
<text x="83.9" y="160.1" transform="rotate(-90 83.9 160.1)">B</text>
<text x="152.4" y="160.6" transform="rotate(-90 152.4 160.6)">NPN</text>
<text x="156.6" y="160.1" transform="rotate(-90 156.6 160.1)">B</text>
<text x="48.4" y="199.8" transform="rotate(-90 48.4 199.8)">+</text>
<text x="65.4" y="224.9" transform="rotate(-90 65.4 224.9)">+</text>
</g>
<g font-size="1.1" fill="#00f">
<text x="110.6" y="191.6" transform="rotate(-90 110.6 191.6)">HEX BUFFER</text>
<text x="160.9" y="194.5" transform="rotate(-90 160.9 194.5)">HEX BUFFER</text>
</g>
</svg>
